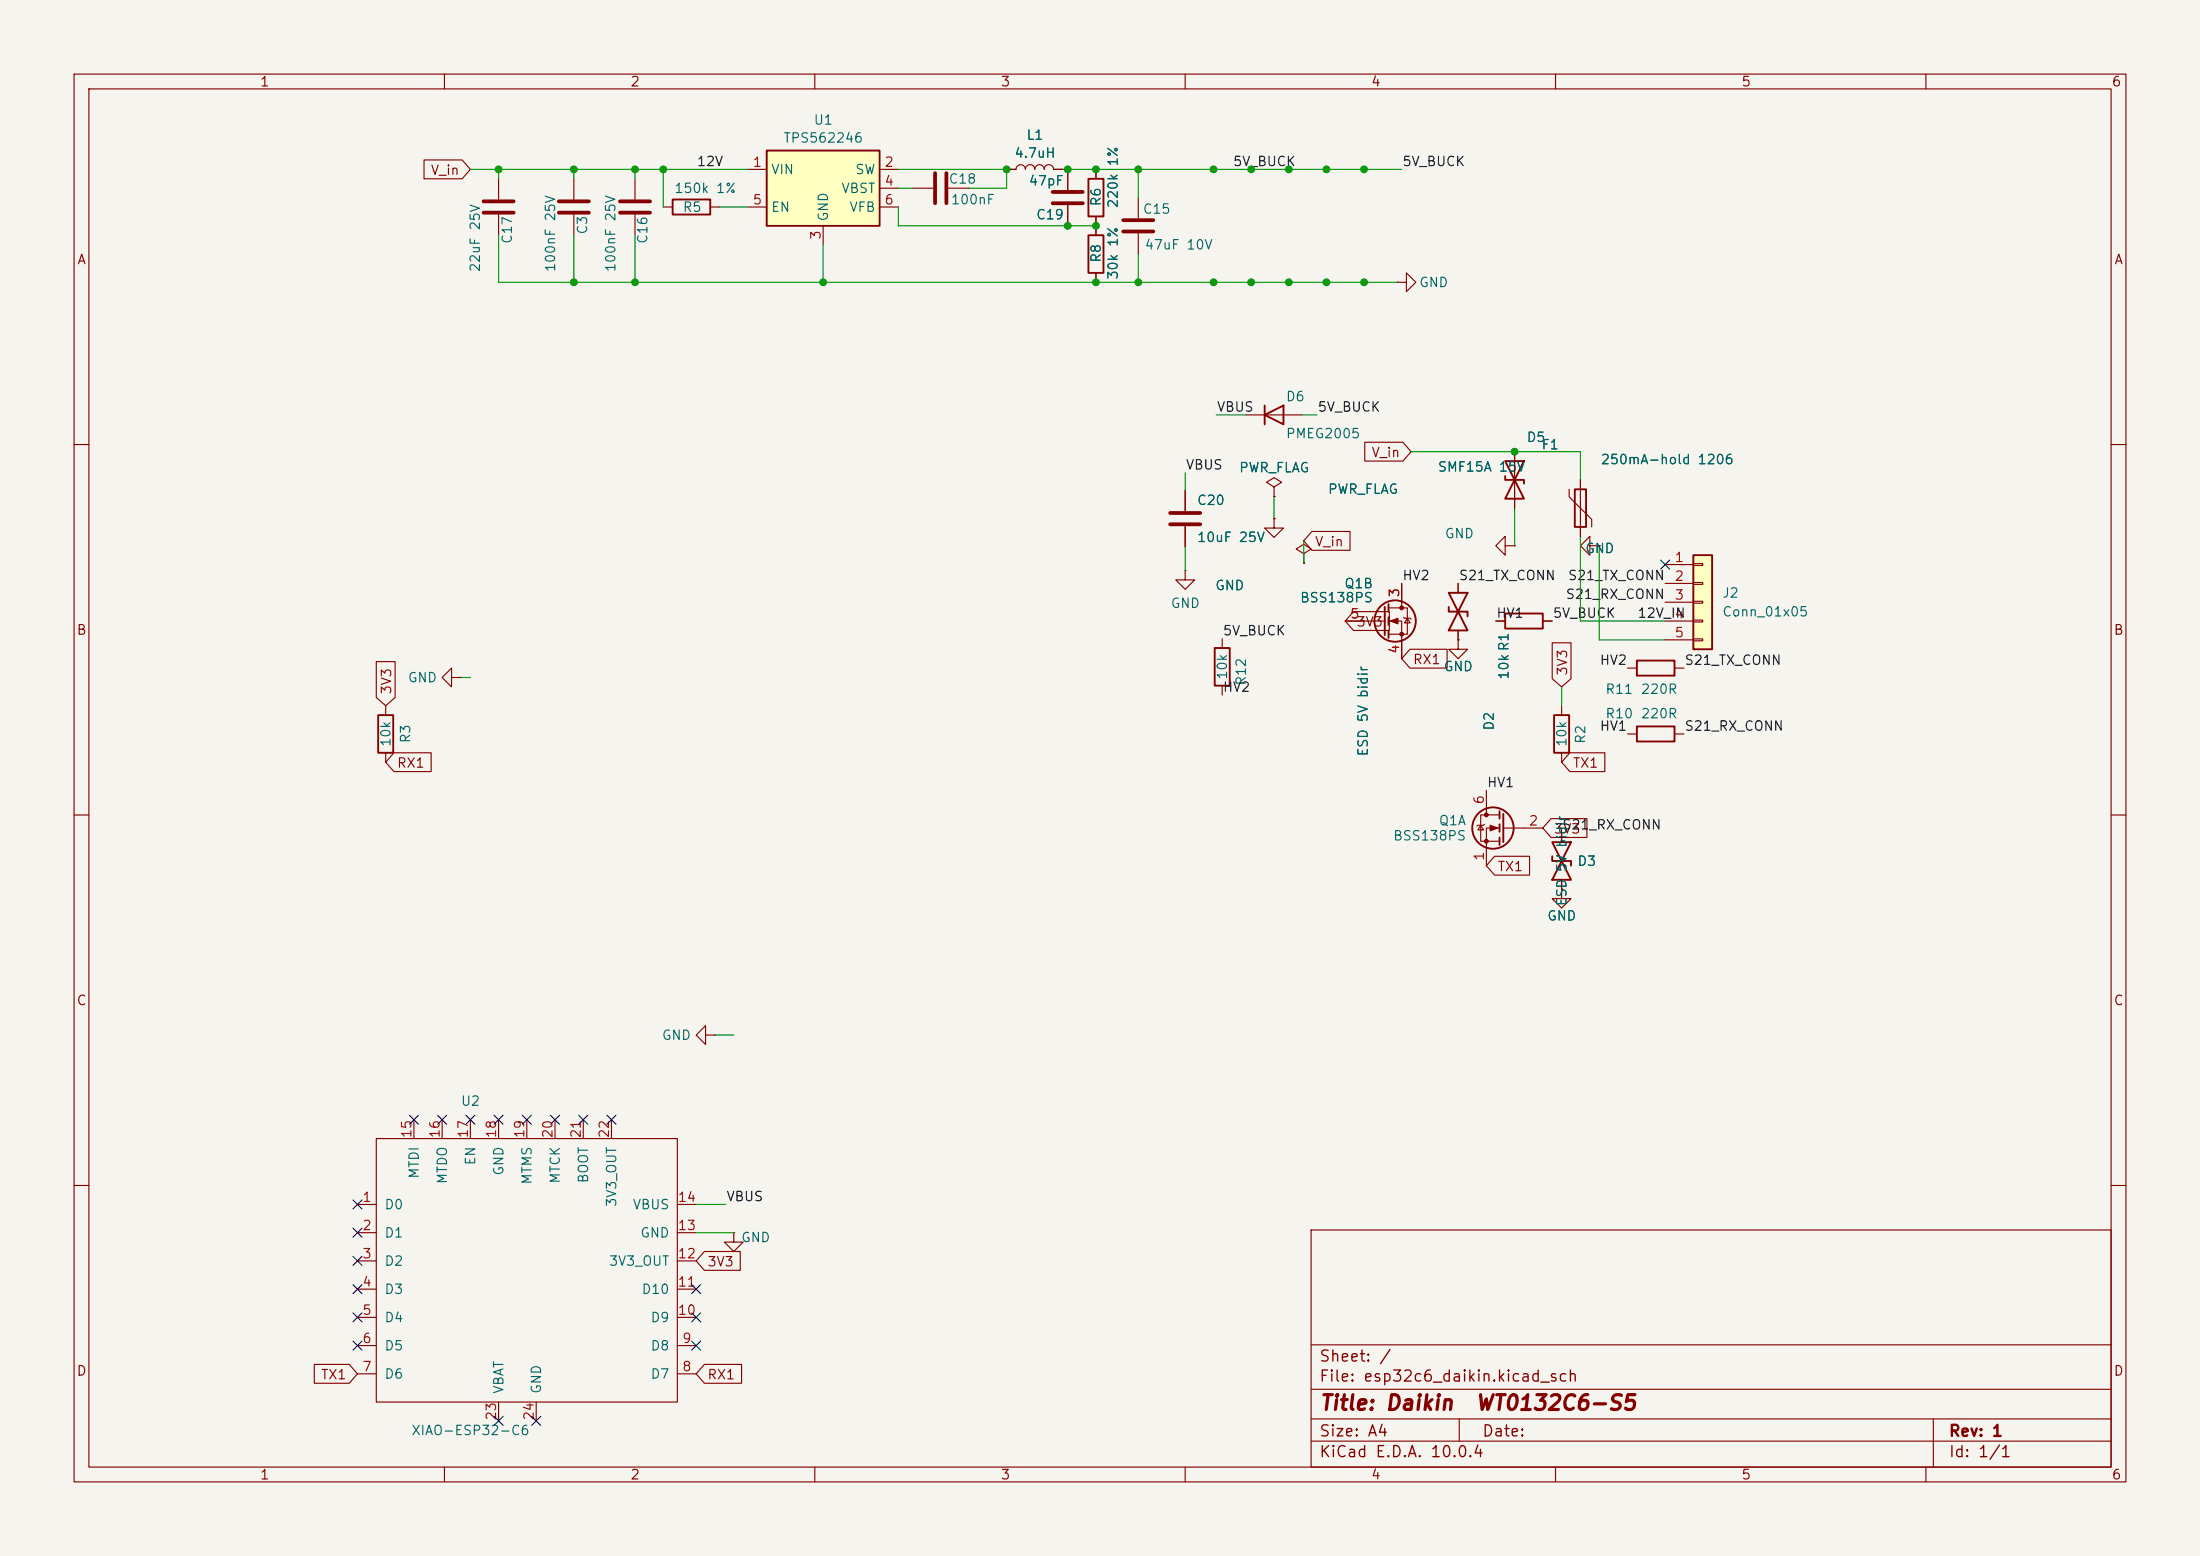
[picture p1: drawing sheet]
<svg xmlns="http://www.w3.org/2000/svg" width="297mm" height="210mm" viewBox="0 0 297 210" stroke-linecap="round" stroke-linejoin="round" font-family="sans-serif">
<path d="M0 0h297v210h-297z" fill="#f5f4ef" stroke="#f5f4ef" stroke-width=".14"/>
<g fill="none" stroke="#840000" stroke-width=".15">
<path d="M10 10h277v190h-277zM12 12h273v186h-273zM60 10v2M110 10v2M160 10v2M210 10v2M260 10v2M77.5 24.1v2.8M77.5 29v2.8M135.9 22.9h1.3a.64 .64 0 0 1 .6-.7 .64 .64 0 0 1 .6 .7 .64 .64 0 0 1 .7-.7 .64 .64 0 0 1 .6 .7 .64 .64 0 0 1 .6-.7 .64 .64 0 0 1 .7 .7 .64 .64 0 0 1 .6-.7 .64 .64 0 0 1 .6 .7h1.3M144.1 22.9v2.8M144.1 27.7v2.8"/>
<path d="M148 30.5v1.3M148 36.8v1.3M10 60h2M189.2 78.7v3.2M285 60h2M52.1 95.3v1.2M181.6 83.8h5.3M187.5 82h2.5v3.6h-2.5M187.5 83.8h1.7v5.1M189.5 83.3l.1 .1h.8l.1 .2M190 83.4l.4 .7h-.8zM10 110h2"/>
<path d="M52.1 101.6v1.3M285 110h2M95.2 139.7v1.3l-1.2-1.3 1.2-1.3v1.3h1.3M96.5 139.7h.1M10 160h2M99.1 166.4v1.2h1.2l-1.2 1.3-1.3-1.3h1.3M99.1 166.4h.1M177 166h108v32h-108zM285 160h2M60 198v2M110 198v2M160 198v2"/>
<path d="M177 194.5h108M177 191.5h108M177 187.5h108M177 181.5h108M197 191.5v3M210 198v2M260 198v2M261 191.5v6.5"/>
</g>
<path d="M75.4 27.2h4.1M75.4 28.7h4.1M142.1 27.4h4.1M142.1 25.9h4.1" fill="none" stroke="#840000" stroke-width=".51"/>
<g fill="none" stroke="#840000" stroke-width=".25">
<path d="M146.9 31.8h2.1v5h-2.1zM51.1 96.5h2v5.1h-2zM186.9 81.9v3.8M187.5 81.5v1.1M187.5 83.3v1M187.5 85.1v1"/>
<circle cx="188.3" cy="83.8" r="2.79"/>
</g>
<g fill="#840000" stroke="#840000" stroke-width=".15">
<path d="M187.7 83.8l1-.4v.8z"/>
<circle cx="189.2" cy="82" r=".25"/>
<circle cx="189.2" cy="85.6" r=".25"/>
</g>
<path d="M228.6 74.9h2.5v12.7h-2.5z" fill="#ffffc2"/>
<g fill="none" stroke="#840000" stroke-width=".25">
<path d="M90.8 26.9h5.1v2.1h-5.1zM203.2 62.2l2.5 5.1h-2.5l2.5-5.1zM203.2 64.3v.5h2.5v.5M212.6 66h1.5v5.1h-1.5zM228.6 74.9h2.5v12.7h-2.5zM164 87.5h2v5h-2zM203.2 82.8h5.1v2h-5.1zM209.8 96.5h2v5.1h-2zM202.4 109.5v1M202.4 111.3v1M202.4 113v1M202.9 109.9v3.8"/>
<path d="M209.5 113.7h2.6l-1.3 2.5zM209.5 115.6v.6h2.6v.6M210.8 116.2l1.3 2.5h-2.6z"/>
<circle cx="201.5" cy="111.8" r="2.79"/>
</g>
<g fill="none" stroke="#840000" stroke-width=".15">
<path d="M85.7 24.1v2.8M85.7 29v2.8M89.5 27.9h1.3M95.9 27.9h1.3M123.2 25.4h2.8M128 25.4h2.8M188.6 38.1h1.3v-1.3l1.2 1.3-1.2 1.3v-1.3M188.6 38.1h.1M172 65.7l1-.6-1-.6-1 .6 1 .6v1.3M172 67h.1M204.5 61v7.6M211.8 66v1.1l3.1 3v1"/>
<path d="M213.4 64.8v7.6M214.6 73.7v-1.3l-1.2 1.3 1.2 1.2v-1.2h1.3M215.9 73.7h.1M224.8 76.2h3.8M224.8 78.7h3.8M228.6 76.1h1.3v.2h-1.3zM228.6 78.6h1.3v.3h-1.3zM165 86.2v1.3M165 92.5v1.3M201.9 83.8h1.3M208.3 83.8h1.2M210.8 95.3v1.2"/>
<path d="M224.8 81.3h3.8M224.8 83.8h3.8M224.8 86.4h3.8M228.6 81.2h1.3v.2h-1.3zM228.6 83.7h1.3v.2h-1.3zM228.6 86.2h1.3v.3h-1.3zM199.9 111.4l.4 .6h-.8zM200.4 111.3l-.1 .1h-.8l-.1 .1M200.7 106.7v3.2M202.4 110h-2.5v3.5h2.5M202.4 111.8h-1.7v5M202.9 111.8h5.4"/>
<path d="M210.8 101.6v1.3M210.8 112.4v1.3M210.8 118.7v1.3M210.8 120v1.3h1.3l-1.3 1.3-1.3-1.3h1.3M210.8 120h.1"/>
</g>
<path d="M83.7 27.2h4.1M83.7 28.7h4.1M126.2 23.4v4M127.8 23.4v4" fill="none" stroke="#840000" stroke-width=".51"/>
<g fill="#840000" stroke="#840000" stroke-width=".15">
<path d="M201.2 111.4l1 .4-1 .3z"/>
<circle cx="200.7" cy="110" r=".25"/>
<circle cx="200.7" cy="113.5" r=".25"/>
</g>
<path d="M103.5 20.3h15.2v10.2h-15.2z" fill="#ffffc2"/>
<path d="M103.5 20.3h15.2v10.2h-15.2zM146.9 24.1h2.1v5.1h-2.1zM170.7 56l2.6-1.3v2.6zM170.7 54.7v2.6M195.6 80h2.5l-1.3 2.6zM195.6 81.9v.7h2.5v.6M196.8 82.6l1.3 2.5h-2.5zM221 98h5.1v2.1h-5.1zM221 89.2h5.1v2h-5.1z" fill="none" stroke="#840000" stroke-width=".25"/>
<g fill="none" stroke="#840000" stroke-width=".15">
<path d="M57.2 21.6h5.2l1.1 1.3-1.1 1.2h-5.2zM67.3 24.1v2.8M67.3 29v2.8M101 22.9h2.5M101 27.9h2.5M111.1 30.5v2.5M118.7 22.9h2.6M118.7 25.4h2.6M118.7 27.9h2.6M135.9 22.9h1.3M142.2 22.9h1.3M144.1 22.9v2.8"/>
<path d="M144.1 27.7v2.8M148 22.9v1.2M148 29.2v2.6M148 36.8v1.3M153.7 26.7v2.8M153.7 31.5v2.8M168.2 56h7.6M184.2 59.7h5.2l1.1 1.3-1.1 1.2h-5.2zM160 77v1.3h1.3l-1.3 1.2-1.3-1.2h1.3M160 77h.1M160 66.2v2.8M160 71v2.8"/>
<path d="M172 70v1.3h1.3l-1.3 1.2-1.3-1.2h1.3M172 70h.1M172 67h.1M176 74.7l1-.6-1-.6-1 .6 1 .6v1.3M176 76h.1M177.1 71.7h5.2v2.6h-5.2l-1.1-1.3zM189.2 78.7v2.6M196.8 78.7v1.3M203.2 73.7v-1.3l-1.3 1.3 1.3 1.2v-1.2h1.3M204.5 73.7h.1M204.5 61v2.5M204.5 66v2.6"/>
<path d="M213.4 64.8v1.2M213.4 71.1v1.3M215.9 73.7h.1M50.8 89.3h2.5v4.8l-1.2 1.2-1.3-1.2zM61 91.4v1.3l-1.3-1.3 1.3-1.2v1.2h1.2M62.2 91.4h.1M181.6 83.8h2.5M182.7 82.5h4.9v2.6h-4.9l-1.1-1.3zM189.2 86.4v2.5M190.3 87.6h5.1v2.6h-5.1l-1.1-1.3zM196.8 86.4v1.2h1.3l-1.3 1.3-1.2-1.3h1.2M196.8 86.4h.1"/>
<path d="M196.8 85.1v1.3M201.9 83.8h1.3M208.3 83.8h1.2M209.5 86.8h2.6v4.8l-1.3 1.1-1.3-1.1zM219.7 99.1h1.3M219.7 90.2h1.3M226.1 99.1h1.2M226.1 90.2h1.2M53.2 101.6h5v2.5h-5l-1.1-1.2zM201.8 115.6h4.7v2.5h-4.7l-1.1-1.3zM209.4 110.5h4.8v2.5h-4.8l-1.1-1.2zM210.8 112.4v1.3"/>
<path d="M210.8 118.7v1.3M211.9 101.6h4.8v2.5h-4.8l-1.1-1.2zM210.8 120h.1M50.8 153.7h40.6v35.5h-40.6zM55.9 151.1v2.6M59.7 151.1v2.6M63.5 151.1v2.6M67.3 151.1v2.6M71.1 151.1v2.6M74.9 151.1v2.6M78.7 151.1v2.6M82.5 151.1v2.6"/>
<path d="M48.3 162.6h2.5M48.3 166.4h2.5M48.3 170.2h2.5M48.3 174h2.5M48.3 177.8h2.5M91.4 162.6h2.6M91.4 166.4h2.6M91.4 170.2h2.6M91.4 174h2.6M91.4 177.8h2.6M95.1 168.9h4.8v2.6h-4.8l-1.1-1.3zM42.4 184.1h4.7l1.2 1.3-1.2 1.3h-4.7z"/>
<path d="M48.3 181.6h2.5M48.3 185.4h2.5M67.3 189.2v2.6M72.4 189.2v2.6M91.4 181.6h2.6M91.4 185.4h2.6M95.1 184.1h5v2.6h-5l-1.1-1.3z"/>
</g>
<path d="M65.3 27.2h4M65.3 28.7h4M151.6 29.7h4.1M151.6 31.2h4.1M158 69.2h4M158 70.8h4" fill="none" stroke="#840000" stroke-width=".51"/>
<g fill="none" stroke="#009600" stroke-width=".15">
<path d="M63.5 22.9h37.5M67.3 31.8v6.3h121.3M67.3 22.9v1.2M77.5 22.9v1.2M77.5 31.8v6.3M85.7 22.9v1.2M85.7 31.8v6.3M89.5 22.9v5M97.2 27.9h3.8M111.1 33v5.1M121.3 22.9h14.6v2.5h-5.1M121.3 25.4h1.9"/>
<path d="M121.3 27.9v2.6h26.7M143.5 22.9h45.7M153.7 22.9v3.8M153.7 34.3v3.8M164.2 56h4M175.8 56h2M160 63.8v2.4M160 73.8v3.2M172 67v3M176 73v3M190.5 61h22.9v3.8M204.5 68.6v5.1"/>
<path d="M213.4 72.4v11.4h11.4M215.9 73.7v12.7h8.9M62.2 91.4h1.3M210.8 92.7v2.6M96.5 139.7h2.6M94 166.4h5.1M94 162.6h4"/>
</g>
<g fill="none" stroke="#000084" stroke-width=".15">
<path d="M224.2 75.6l1.2 1.2M225.4 75.6l-1.2 1.2M55.3 150.5l1.2 1.2M56.5 150.5l-1.2 1.2M59.1 150.5l1.2 1.2M60.3 150.5l-1.2 1.2M62.9 150.5l1.2 1.2M64.1 150.5l-1.2 1.2M66.7 150.5l1.2 1.2M67.9 150.5l-1.2 1.2M70.5 150.5l1.2 1.2M71.7 150.5l-1.2 1.2"/>
<path d="M74.3 150.5l1.2 1.2M75.5 150.5l-1.2 1.2M78.1 150.5l1.2 1.2M79.3 150.5l-1.2 1.2M81.9 150.5l1.3 1.2M83.2 150.5l-1.3 1.2M47.7 162l1.2 1.2M47.7 165.8l1.2 1.2M47.7 169.6l1.2 1.2M47.7 173.4l1.2 1.2M47.7 177.2l1.2 1.2M48.9 173.4l-1.2 1.2"/>
<path d="M48.9 177.2l-1.2 1.2M48.9 162l-1.2 1.2M48.9 165.8l-1.2 1.2M48.9 169.6l-1.2 1.2M93.4 173.4l1.2 1.2M93.4 177.2l1.2 1.2M94.6 173.4l-1.2 1.2M94.6 177.2l-1.2 1.2M47.7 181l1.2 1.2M48.9 181l-1.2 1.2M66.7 191.2l1.2 1.2M67.9 191.2l-1.2 1.2"/>
<path d="M71.8 191.2l1.2 1.2M73 191.2l-1.2 1.2M93.4 181l1.2 1.2M94.6 181l-1.2 1.2"/>
</g>
<g fill="#009600" stroke="#009600" stroke-width=".14">
<circle cx="144.1" cy="22.9" r=".46"/>
<circle cx="135.9" cy="22.9" r=".46"/>
<circle cx="67.3" cy="22.9" r=".46"/>
<circle cx="77.5" cy="22.9" r=".46"/>
<circle cx="89.5" cy="22.9" r=".46"/>
<circle cx="111.1" cy="38.1" r=".46"/>
<circle cx="163.8" cy="38.1" r=".46"/>
<circle cx="168.9" cy="38.1" r=".46"/>
<circle cx="153.7" cy="38.1" r=".46"/>
<circle cx="153.7" cy="22.9" r=".46"/>
<circle cx="148" cy="22.9" r=".46"/>
<circle cx="144.1" cy="30.5" r=".46"/>
<circle cx="148" cy="30.5" r=".46"/>
<circle cx="148" cy="38.1" r=".46"/>
<circle cx="163.8" cy="22.9" r=".46"/>
<circle cx="168.9" cy="22.9" r=".46"/>
<circle cx="174" cy="22.9" r=".46"/>
<circle cx="179.1" cy="22.9" r=".46"/>
<circle cx="184.1" cy="22.9" r=".46"/>
<circle cx="174" cy="38.1" r=".46"/>
<circle cx="179.1" cy="38.1" r=".46"/>
<circle cx="184.1" cy="38.1" r=".46"/>
<circle cx="204.5" cy="61" r=".46"/>
<circle cx="77.5" cy="38.1" r=".46"/>
<circle cx="85.7" cy="38.1" r=".46"/>
<circle cx="85.7" cy="22.9" r=".46"/>
</g>
<g font-size="2" fill="#840000">
<text x="178" y="190.8">Title: Daikin</text>
<text x="199.1" y="190.8">WT0132C6-S5</text>
</g>
<g font-size="1.5" fill="#840000">
<text x="178" y="184.2">Sheet: /</text>
<text x="178" y="186.9">File: esp32c6_daikin.kicad_sch</text>
<text x="178" y="197.1">KiCad E.D.A. 10.0.4</text>
<text x="178" y="194.3">Size: A4</text>
<text x="200" y="194.3">Date:</text>
<text x="263" y="194.3">Rev: 1</text>
<text x="263" y="197.1">Id: 1/1</text>
</g>
<g font-size="1.3" fill="#840000">
<text x="35" y="12">1</text>
<text x="85" y="12">2</text>
<text x="135" y="12">3</text>
<text x="185" y="12">4</text>
<text x="235" y="12">5</text>
<text x="285" y="12">6</text>
<text x="58.1" y="23.9">V_in</text>
<text x="10.3" y="36">A</text>
<text x="285.3" y="36">A</text>
<text x="185.1" y="62">V_in</text>
<text x="177.4" y="74.1">V_in</text>
<text x="10.3" y="86">B</text>
<text x="183" y="84.9">3V3</text>
<text x="190.7" y="90">RX1</text>
<text x="285.3" y="86">B</text>
<text x="53.1" y="93.8" transform="rotate(-90 53.1 93.8)">3V3</text>
<text x="211.9" y="91.3" transform="rotate(-90 211.9 91.3)">3V3</text>
<text x="53.5" y="103.9">RX1</text>
<text x="212.2" y="103.9">TX1</text>
<text x="209.7" y="112.8">3V3</text>
<text x="202.1" y="117.9">TX1</text>
<text x="10.3" y="136">C</text>
<text x="285.3" y="136">C</text>
<text x="95.4" y="171.2">3V3</text>
<text x="10.3" y="186">D</text>
<text x="285.3" y="186">D</text>
<text x="43.2" y="186.5">TX1</text>
<text x="95.4" y="186.5">RX1</text>
<text x="35" y="200">1</text>
<text x="85" y="200">2</text>
<text x="135" y="200">3</text>
<text x="185" y="200">4</text>
<text x="235" y="200">5</text>
<text x="285" y="200">6</text>
</g>
<g font-size="1.3" fill="#006464">
<text x="109.8" y="17.1">U1</text>
<text x="104" y="23.8">VIN</text>
<text x="105.7" y="19.6">TPS562246</text>
<text x="115.4" y="23.8">SW</text>
<text x="136.8" y="21.6">4.7uH</text>
<text x="138.5" y="19.2">L1</text>
<text x="151.2" y="22.6" transform="rotate(-90 151.2 22.6)">1%</text>
<text x="90.9" y="26.4">150k 1%</text>
<text x="92.1" y="28.9">R5</text>
<text x="104" y="28.9">EN</text>
<text x="112.1" y="30" transform="rotate(-90 112.1 30)">GND</text>
<text x="113.5" y="26.4">VBST</text>
<text x="114.6" y="28.9">VFB</text>
<text x="128" y="25.1">C18</text>
<text x="128.3" y="27.9">100nF</text>
<text x="138.8" y="25.4">47pF</text>
<text x="139.8" y="29.9">C19</text>
<text x="148.9" y="27.9" transform="rotate(-90 148.9 27.9)">R6</text>
<text x="151.2" y="28.2" transform="rotate(-90 151.2 28.2)">220k</text>
<text x="154.2" y="29.2">C15</text>
<text x="69.4" y="33" transform="rotate(-90 69.4 33)">C17</text>
<text x="79.6" y="31.7" transform="rotate(-90 79.6 31.7)">C3</text>
<text x="87.7" y="33" transform="rotate(-90 87.7 33)">C16</text>
<text x="148.9" y="35.6" transform="rotate(-90 148.9 35.6)">R8</text>
<text x="154.4" y="34">47uF 10V</text>
<text x="65.1" y="36.8" transform="rotate(-90 65.1 36.8)">22uF 25V</text>
<text x="75.3" y="36.8" transform="rotate(-90 75.3 36.8)">100nF 25V</text>
<text x="83.4" y="36.8" transform="rotate(-90 83.4 36.8)">100nF 25V</text>
<text x="151.2" y="37.8" transform="rotate(-90 151.2 37.8)">30k 1%</text>
<text x="191.5" y="39.1">GND</text>
<text x="173.5" y="54.5">D6</text>
<text x="173.5" y="59.5">PMEG2005</text>
<text x="206" y="60">D5</text>
<text x="167.2" y="64.1">PWR_FLAG</text>
<text x="194" y="64">SMF15A 15V</text>
<text x="208" y="61">F1</text>
<text x="216" y="63">250mA-hold 1206</text>
<text x="161.5" y="68.5">C20</text>
<text x="179.2" y="67">PWR_FLAG</text>
<text x="161.5" y="73.5">10uF 25V</text>
<text x="195" y="73">GND</text>
<text x="213.9" y="75">GND</text>
<text x="158" y="82.4">GND</text>
<text x="164" y="80">GND</text>
<text x="175.4" y="81.6">BSS138PS</text>
<text x="181.4" y="79.7">Q1B</text>
<text x="232.4" y="81">J2</text>
<text x="232.4" y="83.5">Conn_01x05</text>
<text x="55" y="92.4">GND</text>
<text x="166" y="91.8" transform="rotate(-90 166 91.8)">10k</text>
<text x="168.5" y="92.6" transform="rotate(-90 168.5 92.6)">R12</text>
<text x="194.8" y="90.9">GND</text>
<text x="204" y="91.8" transform="rotate(-90 204 91.8)">10kR1</text>
<text x="216.6" y="94">R11</text>
<text x="221.4" y="94">220R</text>
<text x="53" y="100.9" transform="rotate(-90 53 100.9)">10k</text>
<text x="55.7" y="100.4" transform="rotate(-90 55.7 100.4)">R3</text>
<text x="202" y="98.7" transform="rotate(-90 202 98.7)">D2</text>
<text x="211.8" y="100.9" transform="rotate(-90 211.8 100.9)">10k</text>
<text x="214.3" y="100.5" transform="rotate(-90 214.3 100.5)">R2</text>
<text x="216.6" y="97.3">R10</text>
<text x="221.4" y="97.3">220R</text>
<text x="185" y="102.2" transform="rotate(-90 185 102.2)">ESD 5V bidir</text>
<text x="188" y="113.8">BSS138PS</text>
<text x="194.2" y="111.7">Q1A</text>
<text x="211.8" y="117.8" transform="rotate(-90 211.8 117.8)">5V bidir</text>
<text x="212.9" y="117.2">D3</text>
<text x="208.8" y="124.6">GND</text>
<text x="211.8" y="122.4" transform="rotate(-90 211.8 122.4)">ESD</text>
<text x="89.3" y="140.7">GND</text>
<text x="62.1" y="149.6">U2</text>
<text x="56.9" y="159.2" transform="rotate(-90 56.9 159.2)">MTDI</text>
<text x="60.7" y="159.9" transform="rotate(-90 60.7 159.9)">MTDO</text>
<text x="64.5" y="157.4" transform="rotate(-90 64.5 157.4)">EN</text>
<text x="68.3" y="158.8" transform="rotate(-90 68.3 158.8)">GND</text>
<text x="72.1" y="160" transform="rotate(-90 72.1 160)">MTMS</text>
<text x="75.9" y="159.8" transform="rotate(-90 75.9 159.8)">MTCK</text>
<text x="79.7" y="159.8" transform="rotate(-90 79.7 159.8)">BOOT</text>
<text x="51.8" y="163.5">D0</text>
<text x="51.8" y="167.3">D1</text>
<text x="83.5" y="163" transform="rotate(-90 83.5 163)">3V3_OUT</text>
<text x="85.3" y="163.5">VBUS</text>
<text x="86.4" y="167.3">GND</text>
<text x="100" y="168">GND</text>
<text x="51.8" y="171.2">D2</text>
<text x="82.1" y="171.2">3V3_OUT</text>
<text x="51.8" y="175">D3</text>
<text x="51.8" y="178.8">D4</text>
<text x="86.5" y="175">D10</text>
<text x="87.7" y="178.8">D9</text>
<text x="51.8" y="182.6">D5</text>
<text x="87.7" y="182.6">D8</text>
<text x="51.8" y="186.4">D6</text>
<text x="68.3" y="188.2" transform="rotate(-90 68.3 188.2)">VBAT</text>
<text x="73.4" y="188.2" transform="rotate(-90 73.4 188.2)">GND</text>
<text x="87.7" y="186.4">D7</text>
<text x="55.4" y="194">XIAO-ESP32-C6</text>
</g>
<g font-size="1.3" fill="#0f0f0f">
<text x="94" y="22.7">12V</text>
<text x="166.4" y="22.7">5V_BUCK</text>
<text x="189.2" y="22.7">5V_BUCK</text>
<text x="164.2" y="55.9">VBUS</text>
<text x="177.8" y="55.9">5V_BUCK</text>
<text x="160" y="63.7">VBUS</text>
<text x="189.2" y="78.6">HV2</text>
<text x="196.8" y="78.6">S21_TX_CONN</text>
<text x="201.9" y="83.7">HV1</text>
<text x="209.5" y="83.7">5V_BUCK</text>
<text x="211.3" y="81.2">S21_RX_CONN</text>
<text x="211.6" y="78.6">S21_TX_CONN</text>
<text x="221" y="83.7">12V_IN</text>
<text x="165" y="86.1">5V_BUCK</text>
<text x="165" y="93.7">HV2</text>
<text x="215.9" y="90">HV2</text>
<text x="227.3" y="90">S21_TX_CONN</text>
<text x="215.9" y="98.9">HV1</text>
<text x="227.3" y="98.9">S21_RX_CONN</text>
<text x="200.7" y="106.6">HV1</text>
<text x="210.8" y="112.3">S21_RX_CONN</text>
<text x="98" y="162.4">VBUS</text>
</g>
<g font-size="1.3" fill="#a90000">
<text x="101.5" y="22.8">1</text>
<text x="119.3" y="22.8">2</text>
<text x="101.5" y="27.9">5</text>
<text x="119.3" y="25.4">4</text>
<text x="119.3" y="27.9">6</text>
<text x="111.1" y="32.5" transform="rotate(-90 111.1 32.5)">3</text>
<text x="226" y="76.2">1</text>
<text x="182.2" y="83.8">5</text>
<text x="189.2" y="80.7" transform="rotate(-90 189.2 80.7)">3</text>
<text x="226" y="78.7">2</text>
<text x="226" y="81.3">3</text>
<text x="226" y="83.8">4</text>
<text x="189.2" y="88.3" transform="rotate(-90 189.2 88.3)">4</text>
<text x="226" y="86.3">5</text>
<text x="200.6" y="108.7" transform="rotate(-90 200.6 108.7)">6</text>
<text x="206.3" y="111.7">2</text>
<text x="200.6" y="116.3" transform="rotate(-90 200.6 116.3)">1</text>
<text x="55.9" y="153.7" transform="rotate(-90 55.9 153.7)">15</text>
<text x="59.7" y="153.7" transform="rotate(-90 59.7 153.7)">16</text>
<text x="63.5" y="153.7" transform="rotate(-90 63.5 153.7)">17</text>
<text x="67.3" y="153.7" transform="rotate(-90 67.3 153.7)">18</text>
<text x="71.1" y="153.7" transform="rotate(-90 71.1 153.7)">19</text>
<text x="74.9" y="153.7" transform="rotate(-90 74.9 153.7)">20</text>
<text x="78.7" y="153.7" transform="rotate(-90 78.7 153.7)">21</text>
<text x="82.5" y="153.7" transform="rotate(-90 82.5 153.7)">22</text>
<text x="48.8" y="162.5">1</text>
<text x="48.8" y="166.3">2</text>
<text x="91.4" y="166.3">13</text>
<text x="91.4" y="162.5">14</text>
<text x="48.8" y="170.2">3</text>
<text x="48.8" y="174">4</text>
<text x="91.4" y="174">11</text>
<text x="91.4" y="170.2">12</text>
<text x="48.8" y="177.8">5</text>
<text x="91.4" y="177.8">10</text>
<text x="48.8" y="181.6">6</text>
<text x="48.8" y="185.4">7</text>
<text x="92" y="185.4">8</text>
<text x="92" y="181.6">9</text>
<text x="67.3" y="191.8" transform="rotate(-90 67.3 191.8)">23</text>
<text x="72.4" y="191.8" transform="rotate(-90 72.4 191.8)">24</text>
</g>
</svg>
